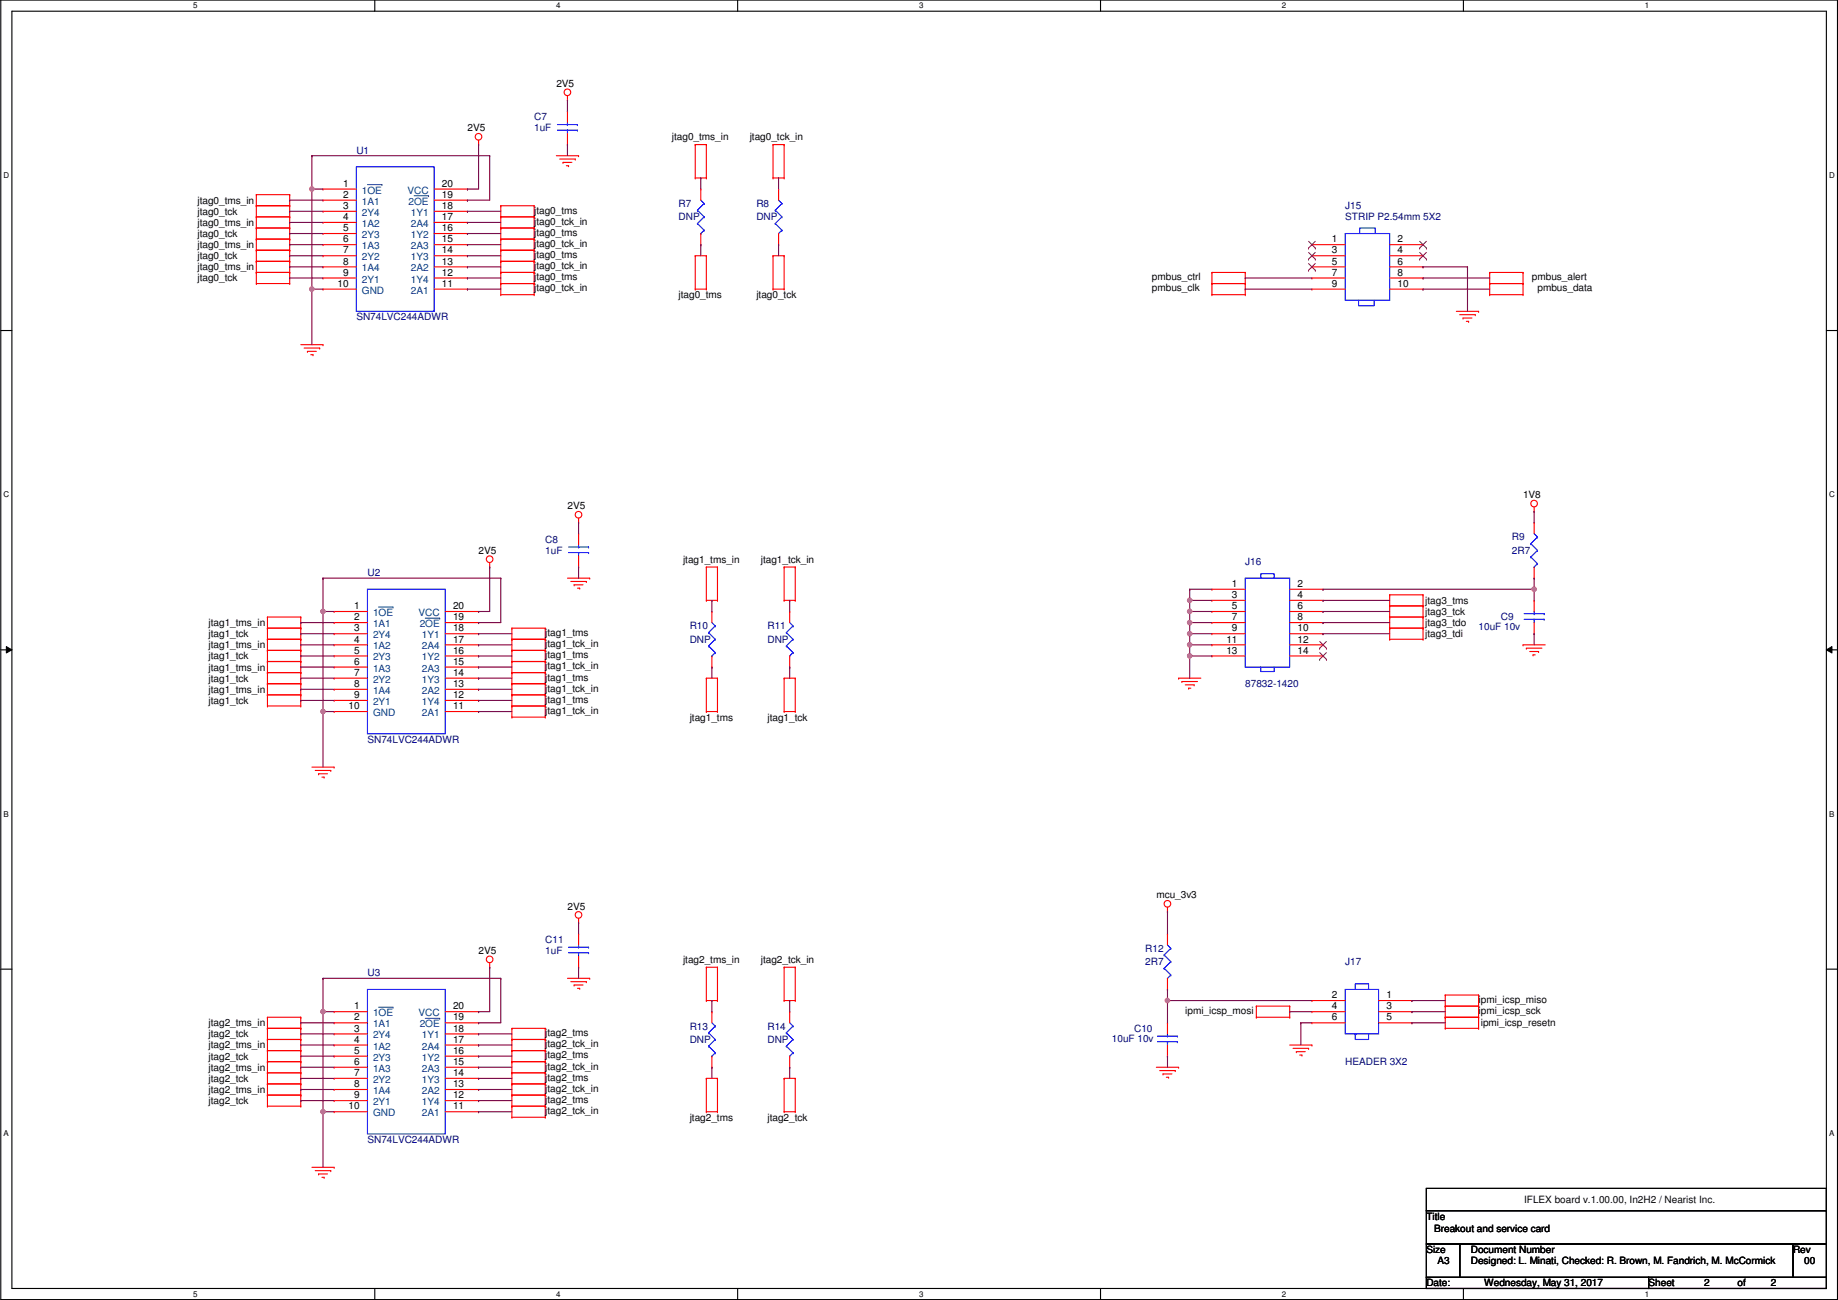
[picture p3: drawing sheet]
<svg xmlns="http://www.w3.org/2000/svg" width="420mm" height="297mm" viewBox="0 0 420 297" stroke-linecap="round" stroke-linejoin="round" font-family="sans-serif">
<path d="M.2 0h419.8v296.9h-419.8zM2.7 2.6h414.8v291.8h-414.8z" fill="none" stroke="#000" stroke-width=".25"/>
<g fill="#fff">
<path d="M44.2 .3h1v2h-1z"/>
<path d="M44.2 294.7h1v2h-1z"/>
</g>
<path d="M85.7 0v2.6M85.7 294.4v2.5" fill="none" stroke="#000" stroke-width=".25"/>
<g fill="#fff">
<path d="M127.1 .3h1v2h-1z"/>
<path d="M127.1 294.7h1v2h-1z"/>
</g>
<path d="M168.6 0v2.6M168.6 294.4v2.5" fill="none" stroke="#000" stroke-width=".25"/>
<g fill="#fff">
<path d="M210.1 .3h1v2h-1z"/>
<path d="M210.1 294.7h1v2h-1z"/>
</g>
<path d="M251.6 0v2.6M251.6 294.4v2.5" fill="none" stroke="#000" stroke-width=".25"/>
<g fill="#fff">
<path d="M293 .3h1v2h-1z"/>
<path d="M293 294.7h1v2h-1z"/>
</g>
<path d="M334.5 0v2.6M334.5 294.4v2.5" fill="none" stroke="#000" stroke-width=".25"/>
<g fill="#fff">
<path d="M376 .3h1v2h-1z"/>
<path d="M376 294.7h1v2h-1z"/>
<path d="M.8 39h1.3v2.1h-1.3z"/>
<path d="M418.1 39h1.3v2.1h-1.3z"/>
<path d="M.8 112h1.3v2h-1.3z"/>
<path d="M418.1 112h1.3v2h-1.3z"/>
</g>
<path d="M.2 75.5h2.5M417.5 75.5h2.5" fill="none" stroke="#000" stroke-width=".25"/>
<g fill="#fff">
<path d="M.8 185h1.2v2h-1.2z"/>
<path d="M418.1 185h1.2v2h-1.2z"/>
</g>
<path d="M.2 148.5h2.5M417.5 148.5h2.5" fill="none" stroke="#000" stroke-width=".25"/>
<path d="M1.4 147.7l1.3 .8-1.3 .7zM417.5 148.5l1.3-.8v1.5z" fill="#000"/>
<path d="M1.4 147.7l1.3 .8-1.3 .7zM417.5 148.5l1.3-.8v1.5z" fill="none" stroke="#000" stroke-width=".23"/>
<g fill="#fff">
<path d="M.8 257.9h1.2v2h-1.2z"/>
<path d="M418.1 257.9h1.2v2h-1.2z"/>
</g>
<path d="M.2 221.4h2.5M417.5 221.4h2.5M326.1 271.5h91.4v5.1h-91.4zM326.1 276.6h91.4v7.6h-91.4zM326.1 284.2h7.6v7.7h-7.6zM326.1 291.9h50.8v2.5h-50.8zM333.7 284.2h76.2v7.7h-76.2zM376.9 291.9h40.6v2.5h-40.6zM409.9 284.2h7.6v7.7h-7.6z" fill="none" stroke="#000" stroke-width=".25"/>
<g fill="none" stroke="#f00" stroke-width=".25">
<path d="M109.4 33h.1M109.4 32v1M127.2 35.6h5.1M127.9 36.3h3.6M128.7 37.1h.1M128.7 37.1h2M129.5 37.9h.5M129.7 22.9h.1M129.7 25.4h.1M129.7 33h.1M129.7 21.9v1M129.7 25.4v2.6"/>
<path d="M129.7 30.5v2.5M130 37.9h.1M131.5 36.3h.1M132.3 35.6h.1M158.9 33h.1M158.9 33h2.6M158.9 33v7.7M161.5 33h.1M161.5 33v7.7M176.7 33h.1M176.7 33h2.5M176.7 33v7.7"/>
<path d="M179.2 33h.1M179.2 33v7.7M58.6 44.5h.1M58.6 47h.1M58.6 49.6h.1M58.6 52.1h.1M58.6 54.6h.1M58.6 57.2h.1M58.6 59.7h.1M58.6 49.6h7.6M58.6 47h7.6M58.6 44.5h7.6"/>
<path d="M58.6 44.5v20.3M58.6 52.1h7.6M58.6 54.6h7.6M58.6 57.2h7.6M58.6 59.7h7.6M66.2 47h.1M66.2 44.5h.1M66.2 49.6h.1M66.2 54.6h.1M66.2 52.1h.1M66.2 59.7h.1M66.2 57.2h.1"/>
<path d="M66.2 44.5v20.3M73.8 45.7h.1M73.8 50.8h.1M73.8 55.9h.1M73.8 43.2h.1M73.8 48.3h.1M73.8 53.4h.1M73.8 58.4h.1M73.8 58.4h7.7M73.8 55.9h7.7M73.8 45.7h7.7M73.8 50.8h7.7"/>
<path d="M73.8 53.4h7.7M73.8 48.3h7.7M73.8 43.2h7.7M99.2 58.4h7.7M99.2 55.9h7.7M99.2 45.7h7.7M99.2 50.8h7.7M99.2 53.4h7.7M99.2 48.3h7.7M99.2 43.2h7.7M106.9 58.4h.1M106.9 53.4h.1"/>
<path d="M106.9 48.3h.1M106.9 45.7h.1M106.9 55.9h.1M106.9 50.8h.1M106.9 43.2h.1M114.5 47h.1M114.5 49.6h.1M114.5 59.7h.1M114.5 54.6h.1M114.5 57.2h.1M114.5 52.1h.1M114.5 49.6h7.6"/>
<path d="M114.5 47h7.6M114.5 47v20.3M114.5 52.1h7.6M114.5 54.6h7.6M114.5 57.2h7.6M114.5 59.7h7.6M122.1 49.6h.1M122.1 47h.1M122.1 59.7h.1M122.1 57.2h.1M122.1 54.6h.1M122.1 52.1h.1"/>
<path d="M122.1 47v20.3M158.9 40.7h.1M158.9 58.4h.1M158.9 58.4v7.7M158.9 40.7h2.6M158.9 58.4h2.6M160.2 43.2h.1M160.2 55.9h.1M160.2 43.2v2.5M160.2 53.4v2.5M161.5 40.7h.1M161.5 58.4h.1"/>
<path d="M161.5 58.4v7.7M176.7 40.7h.1M176.7 58.4h.1M176.7 40.7h2.5M176.7 58.4h2.5M176.7 58.4v7.7M178 43.2h.1M178 55.9h.1M178 43.2v2.5M178 53.4v2.5M179.2 40.7h.1M179.2 58.4h.1"/>
<path d="M179.2 58.4v7.7M299.9 55.9h.1M299.9 58.4h.1M299.9 58.4h7.6M299.9 55.9h7.6M317.7 58.4h7.6M317.7 55.9h7.6M325.3 55.9h.1M325.3 58.4h.1M58.6 62.3h.1M58.6 64.8h.1M58.6 64.8h7.6"/>
<path d="M58.6 62.3h7.6M66.2 64.8h.1M66.2 62.3h.1M68.8 78.8h5M69.5 79.5h3.6M73.1 79.5h.1M73.8 78.8h.1M73.8 61h.1M73.8 63.5h.1M73.8 66.1h.1M73.8 66.1h7.7M73.8 61h7.7"/>
<path d="M73.8 63.5h7.7M99.2 66.1h7.7M99.2 61h7.7M99.2 63.5h7.7M106.9 63.5h.1M106.9 66.1h.1M106.9 61h.1M114.5 64.8h.1M114.5 67.3h.1M114.5 62.3h.1M114.5 64.8h7.6M114.5 67.3h7.6"/>
<path d="M114.5 62.3h7.6M122.1 67.3h.1M122.1 64.8h.1M122.1 62.3h.1M158.9 66.1h.1M158.9 66.1h2.6M161.5 66.1h.1M176.7 66.1h.1M176.7 66.1h2.5M179.2 66.1h.1M277 64.8h.1M277 62.3h.1"/>
<path d="M277 67.3h.1M277 64.8h7.7M277 67.3h7.7M277 62.3h7.7M277 62.3v5M284.7 62.3h.1M284.7 64.8h.1M284.7 67.3h.1M284.7 62.3v5M299.9 61h.1M299.9 63.5h.1M299.9 66.1h.1"/>
<path d="M299.9 66.1h7.6M299.9 61h7.6M299.9 63.5h7.6M317.7 66.1h7.6M317.7 61h7.6M317.7 63.5h7.6M325.3 61h.1M325.3 63.5h.1M325.3 66.1h.1M332.9 71.1h5.1M333.7 71.9h3.5M334.4 72.7h.1"/>
<path d="M334.4 72.7h2.1M335.2 73.4h.5M335.7 73.4h.1M337.2 71.9h.1M338 71.1h.1M340.5 64.8h.1M340.5 67.3h.1M340.5 62.3h.1M340.5 64.8h7.7M340.5 62.3v5M340.5 67.3h7.7M340.5 62.3h7.7"/>
<path d="M348.2 67.3h.1M348.2 64.8h.1M348.2 62.3h.1M348.2 62.3v5M70.3 80.3h.1M70.3 80.3h2M71 81h.6M71.6 81h.1M132.3 119.4h.1M132.3 118.4v1M350.7 116.9h.1M350.7 119.4h.1"/>
<path d="M350.7 115.8v1.1M350.7 119.4v2.5M76.4 139.7h.1M76.4 139.7h7.6M101.8 139.7h7.6M109.4 139.7h.1M111.9 129.6h.1M111.9 128.5v1.1M129.7 132.1h5.1M130.5 132.9h3.5M131.2 133.6h.1M131.2 133.6h2.1"/>
<path d="M132 134.4h.5M132.3 121.9h.1M132.3 129.6h.1M132.3 121.9v2.6M132.3 127v2.6M132.5 134.4h.1M134 132.9h.1M134.8 132.1h.1M161.5 129.6h.1M161.5 137.2h.1M161.5 129.6v7.6M161.5 129.6h2.5"/>
<path d="M161.5 137.2h2.5M162.7 139.7h.1M162.7 139.7v2.6M164 129.6h.1M164 137.2h.1M164 129.6v7.6M179.2 129.6h.1M179.2 137.2h.1M179.2 129.6v7.6M179.2 129.6h2.6M179.2 137.2h2.6M180.5 139.7h.1"/>
<path d="M180.5 139.7v2.6M181.8 129.6h.1M181.8 137.2h.1M181.8 129.6v7.6M277 134.6h.1M277 137.2h.1M277 139.7h.1M277 137.2h7.7M277 139.7h7.7M277 134.6h7.7M294.8 137.2h7.6M294.8 139.7h7.6"/>
<path d="M294.8 134.6h7.6M302.4 134.6h.1M302.4 137.2h.1M302.4 139.7h.1M317.7 138.5h.1M317.7 135.9h.1M317.7 138.5h7.6M317.7 135.9v10.2M317.7 135.9h7.6M325.3 138.5h.1M325.3 135.9h.1M325.3 135.9v10.2"/>
<path d="M350.7 137.2h.1M350.7 132.1h.1M350.7 129.6v2.5M350.7 137.2v2.5M61.1 141h.1M61.1 143.5h.1M61.1 146.1h.1M61.1 148.6h.1M61.1 151.2h.1M61.1 153.7h.1M61.1 156.2h.1M61.1 158.8h.1"/>
<path d="M61.1 141h7.7M61.1 143.5h7.7M61.1 146.1h7.7M61.1 141v20.3M61.1 148.6h7.7M61.1 151.2h7.7M61.1 153.7h7.7M61.1 156.2h7.7M61.1 158.8h7.7M68.8 143.5h.1M68.8 141h.1M68.8 146.1h.1"/>
<path d="M68.8 148.6h.1M68.8 151.2h.1M68.8 153.7h.1M68.8 156.2h.1M68.8 158.8h.1M68.8 141v20.3M76.4 142.3h.1M76.4 147.3h.1M76.4 152.4h.1M76.4 157.5h.1M76.4 144.8h.1M76.4 149.9h.1"/>
<path d="M76.4 155h.1M76.4 155h7.6M76.4 147.3h7.6M76.4 142.3h7.6M76.4 152.4h7.6M76.4 157.5h7.6M76.4 149.9h7.6M76.4 144.8h7.6M101.8 155h7.6M101.8 147.3h7.6M101.8 142.3h7.6M101.8 152.4h7.6"/>
<path d="M101.8 157.5h7.6M101.8 149.9h7.6M101.8 144.8h7.6M109.4 155h.1M109.4 149.9h.1M109.4 144.8h.1M109.4 142.3h.1M109.4 157.5h.1M109.4 152.4h.1M109.4 147.3h.1M117 143.5h.1M117 146.1h.1"/>
<path d="M117 148.6h.1M117 151.2h.1M117 153.7h.1M117 156.2h.1M117 158.8h.1M117 143.5h7.6M117 146.1h7.6M117 143.5v20.4M117 148.6h7.6M117 151.2h7.6M117 153.7h7.6M117 156.2h7.6"/>
<path d="M117 158.8h7.6M124.6 146.1h.1M124.6 143.5h.1M124.6 148.6h.1M124.6 151.2h.1M124.6 153.7h.1M124.6 156.2h.1M124.6 158.8h.1M124.6 143.5v20.4M161.5 155h.1M161.5 155v7.6M161.5 155h2.5"/>
<path d="M162.7 152.4h.1M162.7 149.9v2.5M164 155h.1M164 155v7.6M179.2 155h.1M179.2 155v7.6M179.2 155h2.6M180.5 152.4h.1M180.5 149.9v2.5M181.8 155h.1M181.8 155v7.6M269.4 155h.1"/>
<path d="M269.4 155h5.1M270.2 155.7h.1M270.2 155.7h3.5M270.9 156.5h2.1M271.7 157.2h.1M271.7 157.2h.5M273 156.5h.1M277 142.3h.1M277 144.8h.1M277 147.3h.1M277 149.9h.1M277 147.3h7.7"/>
<path d="M277 142.3h7.7M277 149.9h7.7M277 144.8h7.7M294.8 147.3h7.6M294.8 142.3h7.6M294.8 149.9h7.6M294.8 144.8h7.6M302.4 142.3h.1M302.4 144.8h.1M302.4 147.3h.1M302.4 149.9h.1M317.7 141h.1"/>
<path d="M317.7 143.5h.1M317.7 146.1h.1M317.7 141h7.6M317.7 143.5h7.6M317.7 146.1h7.6M325.3 141h.1M325.3 143.5h.1M325.3 146.1h.1M348.2 147.3h.1M348.2 147.3h5M348.9 148.1h.1M348.9 148.1h3.6"/>
<path d="M349.7 148.9h2M350.4 149.6h.1M350.4 149.6h.6M350.7 144.8h.1M350.7 142.3v2.5M351.7 148.9h.1M61.1 161.3h.1M61.1 161.3h7.7M68.8 161.3h.1M71.3 175.3h5.1M72.1 176h3.5M72.8 176.8h.1"/>
<path d="M72.8 176.8h2.1M73.6 177.6h.5M74.1 177.6h.1M75.6 176h.1M76.4 175.3h.1M76.4 160h.1M76.4 162.6h.1M76.4 162.6h7.6M76.4 160h7.6M101.8 162.6h7.6M101.8 160h7.6M109.4 160h.1"/>
<path d="M109.4 162.6h.1M117 161.3h.1M117 163.9h.1M117 161.3h7.6M117 163.9h7.6M124.6 161.3h.1M124.6 163.9h.1M161.5 162.6h.1M161.5 162.6h2.5M164 162.6h.1M179.2 162.6h.1M179.2 162.6h2.6"/>
<path d="M181.8 162.6h.1M111.9 220v1M132.3 210.8h.1M132.3 213.4h.1M132.3 209.8v1M132.3 213.4v2.5M132.3 218.5v2.5M266.9 208.3h.1M266.9 213.4h.1M266.9 207.3v1M266.9 213.4v2.5M61.1 232.4h.1"/>
<path d="M61.1 235h.1M61.1 237.5h.1M61.1 232.4h7.7M61.1 235h7.7M61.1 232.4v20.4M61.1 237.5h7.7M68.8 235h.1M68.8 232.4h.1M68.8 237.5h.1M68.8 232.4v20.4M76.4 233.7h.1M76.4 238.8h.1"/>
<path d="M76.4 231.2h.1M76.4 236.2h.1M76.4 238.8h7.6M76.4 231.2h7.6M76.4 233.7h7.6M76.4 236.2h7.6M101.8 238.8h7.6M101.8 231.2h7.6M101.8 233.7h7.6M101.8 236.2h7.6M109.4 236.2h.1M109.4 233.7h.1"/>
<path d="M109.4 238.8h.1M109.4 231.2h.1M111.9 221h.1M117 235h.1M117 237.5h.1M117 235h7.6M117 235v20.3M117 237.5h7.6M124.6 237.5h.1M124.6 235h.1M124.6 235v20.3M129.7 223.5h5.1"/>
<path d="M130.5 224.3h3.5M131.2 225.1h.1M131.2 225.1h2.1M132 225.8h.5M132.3 221h.1M132.5 225.8h.1M134 224.3h.1M134.8 223.5h.1M161.5 221h.1M161.5 228.6h.1M161.5 221v7.6M161.5 221h2.5"/>
<path d="M161.5 228.6h2.5M162.7 231.2h.1M162.7 231.2v2.5M164 221h.1M164 228.6h.1M164 221v7.6M179.2 221h.1M179.2 228.6h.1M179.2 221v7.6M179.2 221h2.6M179.2 228.6h2.6M180.5 231.2h.1"/>
<path d="M180.5 231.2v2.5M181.8 221h.1M181.8 228.6h.1M181.8 221v7.6M266.9 233.7h.1M266.9 226.1h.1M266.9 223.5v2.6M266.9 233.7v2.5M266.9 238.8v2.5M287.2 232.4h.1M287.2 229.9h.1M287.2 232.4h7.6"/>
<path d="M287.2 229.9v2.5M287.2 229.9h7.6M294.8 229.9h.1M294.8 232.4h.1M294.8 229.9v2.5M294.8 238.8h5.1M295.6 239.5h3.5M299.1 239.5h.1M299.9 238.8h.1M299.9 228.6h.1M299.9 231.2h.1M299.9 233.7h.1"/>
<path d="M299.9 228.6h7.6M299.9 231.2h7.6M299.9 233.7h7.6M315.1 228.6h7.7M315.1 231.2h7.7M315.1 233.7h7.7M322.8 228.6h.1M322.8 231.2h.1M322.8 233.7h.1M330.4 235h.1M330.4 232.4h.1M330.4 229.9h.1"/>
<path d="M330.4 227.4h.1M330.4 232.4h7.6M330.4 235h7.6M330.4 227.4v7.6M330.4 229.9h7.6M330.4 227.4h7.6M338 232.4h.1M338 235h.1M338 229.9h.1M338 227.4h.1M338 227.4v7.6M61.1 240.1h.1"/>
<path d="M61.1 242.6h.1M61.1 245.1h.1M61.1 247.7h.1M61.1 250.2h.1M61.1 252.8h.1M61.1 240.1h7.7M61.1 242.6h7.7M61.1 245.1h7.7M61.1 247.7h7.7M61.1 250.2h7.7M61.1 252.8h7.7M68.8 240.1h.1"/>
<path d="M68.8 242.6h.1M68.8 245.1h.1M68.8 247.7h.1M68.8 250.2h.1M68.8 252.8h.1M76.4 243.9h.1M76.4 248.9h.1M76.4 241.3h.1M76.4 246.4h.1M76.4 251.5h.1M76.4 254h.1M76.4 254h7.6"/>
<path d="M76.4 246.4h7.6M76.4 243.9h7.6M76.4 248.9h7.6M76.4 251.5h7.6M76.4 241.3h7.6M101.8 254h7.6M101.8 246.4h7.6M101.8 243.9h7.6M101.8 248.9h7.6M101.8 251.5h7.6M101.8 241.3h7.6M109.4 251.5h.1"/>
<path d="M109.4 246.4h.1M109.4 241.3h.1M109.4 254h.1M109.4 248.9h.1M109.4 243.9h.1M117 240.1h.1M117 242.6h.1M117 245.1h.1M117 247.7h.1M117 250.2h.1M117 252.8h.1M117 255.3h.1"/>
<path d="M117 240.1h7.6M117 242.6h7.6M117 245.1h7.6M117 247.7h7.6M117 250.2h7.6M117 252.8h7.6M117 255.3h7.6M124.6 240.1h.1M124.6 242.6h.1M124.6 245.1h.1M124.6 247.7h.1M124.6 250.2h.1"/>
<path d="M124.6 252.8h.1M124.6 255.3h.1M161.5 254h.1M161.5 246.4h.1M161.5 246.4v7.6M161.5 254h2.5M161.5 246.4h2.5M162.7 243.9h.1M162.7 241.3v2.6M164 254h.1M164 246.4h.1M164 246.4v7.6"/>
<path d="M179.2 254h.1M179.2 246.4h.1M179.2 246.4v7.6M179.2 254h2.6M179.2 246.4h2.6M180.5 243.9h.1M180.5 241.3v2.6M181.8 254h.1M181.8 246.4h.1M181.8 246.4v7.6M264.3 243.9h5.1M265.1 244.6h3.6"/>
<path d="M265.9 245.4h.1M265.9 245.4h2M266.6 246.1h.5M266.9 241.3h.1M267.1 246.1h.1M268.7 244.6h.1M269.4 243.9h.1M296.3 240.3h.1M296.3 240.3h2.1M297.1 241.1h.5M297.6 241.1h.1M71.3 266.7h5.1"/>
<path d="M72.1 267.5h3.5M72.8 268.2h.1M72.8 268.2h2.1M73.6 269h.5M74.1 269h.1M75.6 267.5h.1M76.4 266.7h.1"/>
<circle cx="109.4" cy="31.2" r=".76"/>
<circle cx="129.7" cy="21.1" r=".76"/>
<circle cx="132.2" cy="117.6" r=".76"/>
<circle cx="350.7" cy="115.1" r=".76"/>
<circle cx="111.9" cy="127.8" r=".76"/>
<circle cx="111.9" cy="219.2" r=".76"/>
<circle cx="132.2" cy="209" r=".76"/>
<circle cx="266.9" cy="206.5" r=".76"/>
</g>
<g fill="none" stroke="#00f" stroke-width=".25">
<path d="M81.5 38.1h17.7v33h-17.7zM127.4 29.7h4.6M127.4 28.5h4.6M129.7 28.5h.1M129.7 29.7h.1M129.7 28v.5M129.7 29.7v.8M132 29.7h.1M132 28.5h.1M159.4 48h.1M159.4 51.1h.1M159.4 48l1.6 1.6"/>
<path d="M159.4 51.1l1.6 1.5M160.2 53.4h.1M160.2 45.7l.8 .8M161 46.5h.1M161 49.6h.1M161 52.6h.1M161 46.5l-1.6 1.5M161 49.6l-1.6 1.5M161 52.6l-.8 .8M177.2 48h.1M177.2 51.1h.1M177.2 48l1.5 1.6"/>
<path d="M177.2 51.1l1.5 1.5M178 53.4h.1M178 45.7l.7 .8M178.7 46.5h.1M178.7 49.6h.1M178.7 52.6h.1M178.7 46.5l-1.5 1.5M178.7 49.6l-1.5 1.5M178.7 52.6l-.7 .8M307.5 53.4h10.2v15.2h-10.2zM310.8 53.4v-1.3h3.6v1.3M310.6 68.6v1.3h3.5v-1.3"/>
<path d="M84 134.6h17.8v33.1h-17.8zM130 126.3h4.5M130 125h4.5M132.3 125h.1M132.3 126.3h.1M132.3 124.5v.5M132.3 126.3v.7M134.5 126.3h.1M134.5 125h.1M284.7 132.1h10.1v20.3h-10.1zM288.2 132.1v-1h3.1v1M349.9 124.2h.1"/>
<path d="M349.9 127.3h.1M349.9 124.2l1.6 1.6M349.9 127.3l1.6 1.5M350.7 129.6h.1M350.7 139.7v.5M350.7 121.9l.8 .8M351.5 122.7h.1M351.5 125.8h.1M351.5 128.8h.1M351.5 122.7l-1.6 1.5M351.5 125.8l-1.6 1.5M351.5 128.8l-.8 .8"/>
<path d="M162 144.5h.1M162 147.6h.1M162 144.5l1.5 1.6M162 147.6l1.5 1.5M162.7 149.9h.1M162.7 142.3l.8 .7M163.5 143h.1M163.5 146.1h.1M163.5 149.1h.1M163.5 143l-1.5 1.5M163.5 146.1l-1.5 1.5M163.5 149.1l-.8 .8"/>
<path d="M179.8 144.5h.1M179.8 147.6h.1M179.8 144.5l1.5 1.6M179.8 147.6l1.5 1.5M180.5 149.9h.1M180.5 142.3l.8 .7M181.3 143h.1M181.3 146.1h.1M181.3 149.1h.1M181.3 143l-1.5 1.5M181.3 146.1l-1.5 1.5M181.3 149.1l-.8 .8"/>
<path d="M288.2 152.4v1h3.1v-1M348.4 141.5h4.6M348.4 140.2h4.6M350.7 140.2h.1M350.7 141.5h.1M350.7 141.5v.8M353 141.5h.1M353 140.2h.1M130 217.7h4.5M130 216.4h4.5M132.3 216.4h.1M132.3 217.7h.1"/>
<path d="M132.3 215.9v.5M132.3 217.7v.8M134.5 217.7h.1M134.5 216.4h.1M266.1 218.2h.1M266.1 218.2l1.5 1.5M266.9 215.9l.7 .8M267.6 216.7h.1M267.6 219.7h.1M267.6 216.7l-1.5 1.5M267.6 219.7l-1.5 1.6M84 226.1h17.8v33h-17.8z"/>
<path d="M162 236h.1M162 239h.1M162 236l1.5 1.5M162 239l1.5 1.6M162.7 233.7l.8 .8M163.5 234.5h.1M163.5 237.5h.1M163.5 234.5l-1.5 1.5M163.5 237.5l-1.5 1.5M179.8 236h.1M179.8 239h.1M179.8 236l1.5 1.5"/>
<path d="M179.8 239l1.5 1.6M180.5 233.7l.8 .8M181.3 234.5h.1M181.3 237.5h.1M181.3 234.5l-1.5 1.5M181.3 237.5l-1.5 1.5M264.6 238h4.6M264.6 236.7h4.6M266.1 221.3h.1M266.1 221.3l1.5 1.5M266.9 236.7h.1M266.9 238h.1"/>
<path d="M266.9 223.5h.1M266.9 236.2v.5M266.9 238v.8M267.6 222.8h.1M267.6 222.8l-.7 .7M269.2 238h.1M269.2 236.7h.1M307.5 226.1h7.6v10.1h-7.6zM309.8 226.1v-1.3h3.1v1.3h-.3M310.1 236.2h-.3v1.3h3.1v-1.3M162.7 241.3h.1M163.5 240.6h.1"/>
<path d="M163.5 240.6l-.8 .7M180.5 241.3h.1M181.3 240.6h.1M181.3 240.6l-.8 .7"/>
</g>
<path d="M84 42.2h3.3M87.3 42.2h.1M94.7 44.7h3.3M98 44.7h.1M86.5 138.7h3.3M89.8 138.7h.1M97.2 141.2h3.3M100.5 141.2h.1M86.5 230.1h3.3M89.8 230.1h.1M97.2 232.7h3.3M100.5 232.7h.1" fill="none" stroke="#004080" stroke-width=".23"/>
<g fill="none" stroke="#804000" stroke-width=".23">
<path d="M299.1 56.7h.1M299.1 59.2h.1M299.1 55.1l1.6 1.6M299.1 57.7l1.6 1.5M300.7 55.1l-1.6 1.6M300.7 57.7l-1.6 1.5M300.7 56.7h.1M300.7 59.2h.1M324.5 56.7h.1M324.5 59.2h.1M324.5 55.1l1.6 1.6M324.5 57.7l1.6 1.5"/>
<path d="M326.1 55.1l-1.6 1.6M326.1 57.7l-1.6 1.5M326.1 56.7h.1M326.1 59.2h.1M299.1 61.8h.1M299.1 60.2l1.6 1.6M300.7 60.2l-1.6 1.6M300.7 61.8h.1M301.7 148.1h.1M301.7 150.7h.1M301.7 146.6l1.5 1.5M301.7 149.1l1.5 1.6"/>
<path d="M303.2 146.6l-1.5 1.5M303.2 149.1l-1.5 1.6M303.2 148.1h.1M303.2 150.7h.1"/>
</g>
<g fill="none" stroke="#800040" stroke-width=".25">
<path d="M284.7 66.1h.1M284.7 63.5h.1M284.7 66.1h15.2M284.7 63.5h15.2M325.3 61h.1M325.3 66.1h.1M325.3 63.5h.1M325.3 61h10.2M325.3 66.1h15.2M325.3 63.5h15.2M335.5 61h.1M335.5 61v10.1"/>
<path d="M272 139.7h.1M272 137.2h.1M272 139.7h5M272 137.2v5.1M272 137.2h5"/>
</g>
<circle cx="271.9" cy="139.7" r=".5" fill="#f0f"/>
<circle cx="271.9" cy="139.7" r=".5" fill="none" stroke="#f0f" stroke-width=".25"/>
<circle cx="271.9" cy="137.2" r=".5" fill="#f0f"/>
<circle cx="271.9" cy="137.2" r=".5" fill="none" stroke="#f0f" stroke-width=".25"/>
<path d="M272 134.6h.1M272 134.6h5M272 134.6v2.6M302.4 134.6h.1M302.4 134.6h48.3M350.7 144.8h.1M350.7 144.8v2.5" fill="none" stroke="#800040" stroke-width=".25"/>
<circle cx="350.7" cy="134.6" r=".5" fill="#f0f"/>
<circle cx="350.7" cy="134.6" r=".5" fill="none" stroke="#f0f" stroke-width=".25"/>
<path d="M302.4 139.7h.1M302.4 137.2h.1M302.4 139.7h15.3M302.4 137.2h15.3M272 149.9h.1M272 149.9v5.1M302.4 144.8h.1M302.4 142.3h.1M302.4 144.8h15.3M302.4 142.3h15.3" fill="none" stroke="#800040" stroke-width=".25"/>
<circle cx="271.9" cy="149.9" r=".5" fill="#f0f"/>
<circle cx="271.9" cy="149.9" r=".5" fill="none" stroke="#f0f" stroke-width=".25"/>
<path d="M272 149.9h.1M272 147.3h.1M272 149.9h5M272 147.3h5" fill="none" stroke="#800040" stroke-width=".25"/>
<circle cx="271.9" cy="147.3" r=".5" fill="#f0f"/>
<circle cx="271.9" cy="147.3" r=".5" fill="none" stroke="#f0f" stroke-width=".25"/>
<path d="M272 147.3h.1M272 144.8h.1M272 147.3v2.6M272 144.8h5" fill="none" stroke="#800040" stroke-width=".25"/>
<circle cx="271.9" cy="144.8" r=".5" fill="#f0f"/>
<circle cx="271.9" cy="144.8" r=".5" fill="none" stroke="#f0f" stroke-width=".25"/>
<path d="M272 144.8h.1M272 142.3h.1M272 144.8v2.5M272 142.3h5" fill="none" stroke="#800040" stroke-width=".25"/>
<circle cx="271.9" cy="142.2" r=".5" fill="#f0f"/>
<circle cx="271.9" cy="142.2" r=".5" fill="none" stroke="#f0f" stroke-width=".25"/>
<g fill="none" stroke="#800040" stroke-width=".25">
<path d="M350.7 116.9h.1M350.7 116.9v2.5M350.7 132.1h.1M350.7 134.6h.1M350.7 132.1v5.1M272 142.3h.1M272 142.3v2.5M266.9 208.3h.1M266.9 208.3v5.1M266.9 226.1h.1M266.9 228.6h.1M266.9 226.1v2.5"/>
<path d="M266.9 228.6h33M266.9 241.3h.1M266.9 241.3v2.6"/>
</g>
<circle cx="266.9" cy="228.6" r=".5" fill="#f0f"/>
<circle cx="266.9" cy="228.6" r=".5" fill="none" stroke="#f0f" stroke-width=".25"/>
<g fill="none" stroke="#800040" stroke-width=".25">
<path d="M129.7 33h.1M129.7 22.9h.1M129.7 22.9v2.5M129.7 33v2.6M71.3 43.2h.1M71.3 43.2h2.5M71.3 43.2v35.6M106.9 48.3h.1M106.9 48.3h7.6M160.2 55.9h.1M160.2 40.7h.1M160.2 40.7v2.5"/>
<path d="M160.2 55.9v2.5M178 55.9h.1M178 40.7h.1M178 40.7v2.5M178 55.9v2.5M71.3 66.1h.1M71.3 66.1h2.5M266.9 228.6h.1M266.9 228.6v5.1M294.8 231.2h.1M294.8 231.2h5.1M297.4 233.7h.1"/>
<path d="M297.4 233.7h2.5M297.4 233.7v5.1M322.8 228.6h.1M322.8 231.2h.1M322.8 233.7h.1M322.8 228.6h7.6M322.8 231.2h7.6M322.8 233.7h7.6"/>
</g>
<circle cx="71.3" cy="66" r=".5" fill="#f0f"/>
<circle cx="71.3" cy="66" r=".5" fill="none" stroke="#f0f" stroke-width=".25"/>
<path d="M71.3 35.6h.1M71.3 35.6h40.6M71.3 35.6v7.6M111.9 35.6h.1M111.9 35.6v10.1h-5M106.9 45.7h.1" fill="none" stroke="#800040" stroke-width=".25"/>
<circle cx="71.3" cy="43.2" r=".5" fill="#f0f"/>
<circle cx="71.3" cy="43.2" r=".5" fill="none" stroke="#f0f" stroke-width=".25"/>
<g fill="none" stroke="#800040" stroke-width=".25">
<path d="M109.4 33h.1M109.4 33v10.2h-2.5M66.2 45.7h.1M66.2 48.3h.1M66.2 53.4h.1M66.2 58.4h.1M66.2 50.8h.1M66.2 55.9h.1M66.2 45.7h7.6M66.2 48.3h7.6M66.2 53.4h7.6M66.2 58.4h7.6"/>
<path d="M66.2 50.8h7.6M66.2 55.9h7.6M106.9 43.2h.1M106.9 55.9h.1M106.9 50.8h.1M106.9 58.4h.1M106.9 53.4h.1M106.9 53.4h7.6M106.9 58.4h7.6M106.9 50.8h7.6M106.9 55.9h7.6M66.2 63.5h.1"/>
<path d="M66.2 61h.1M66.2 63.5h7.6M66.2 61h7.6M106.9 66.1h.1M106.9 63.5h.1M106.9 61h.1M106.9 63.5h7.6M106.9 61h7.6M106.9 66.1h7.6M132.3 119.4h.1M132.3 119.4v2.5M73.8 139.7h.1"/>
<path d="M73.8 139.7h2.6M73.8 139.7v22.9M132.3 129.6h.1M132.3 129.6v2.5M162.7 137.2h.1M162.7 137.2v2.5M180.5 137.2h.1M180.5 137.2v2.5M109.4 144.8h.1M109.4 144.8h7.6M162.7 152.4h.1M162.7 152.4v2.6"/>
<path d="M180.5 152.4h.1M180.5 152.4v2.6"/>
</g>
<circle cx="73.8" cy="162.6" r=".5" fill="#f0f"/>
<circle cx="73.8" cy="162.6" r=".5" fill="none" stroke="#f0f" stroke-width=".25"/>
<circle cx="73.8" cy="139.7" r=".5" fill="#f0f"/>
<circle cx="73.8" cy="139.7" r=".5" fill="none" stroke="#f0f" stroke-width=".25"/>
<g fill="none" stroke="#800040" stroke-width=".25">
<path d="M73.8 132.1h.1M73.8 132.1v7.6M73.8 132.1h40.7M109.4 139.7h.1M111.9 129.6h.1M111.9 129.6v10.1h-2.5M114.5 132.1h.1M114.5 132.1v10.2h-5.1M68.8 142.3h.1M68.8 144.8h.1M68.8 149.9h.1M68.8 155h.1"/>
<path d="M68.8 147.3h.1M68.8 152.4h.1M68.8 157.5h.1M68.8 142.3h7.6M68.8 144.8h7.6M68.8 149.9h7.6M68.8 155h7.6M68.8 147.3h7.6M68.8 152.4h7.6M68.8 157.5h7.6M109.4 142.3h.1M109.4 157.5h.1"/>
<path d="M109.4 152.4h.1M109.4 147.3h.1M109.4 155h.1M109.4 149.9h.1M109.4 149.9h7.6M109.4 155h7.6M109.4 147.3h7.6M109.4 152.4h7.6M109.4 157.5h7.6M68.8 160h.1M68.8 160h7.6M73.8 162.6h.1"/>
<path d="M73.8 162.6h2.6M73.8 162.6v12.7M109.4 162.6h.1M109.4 160h.1M109.4 162.6h7.6M109.4 160h7.6M132.3 210.8h.1M132.3 210.8v2.6M73.8 231.2h.1M73.8 231.2v35.5M73.8 231.2h2.6M109.4 236.2h.1"/>
<path d="M109.4 236.2h7.6M132.3 221h.1M132.3 221v2.5M162.7 228.6h.1M162.7 228.6v2.6M180.5 228.6h.1M180.5 228.6v2.6M73.8 254h.1M73.8 254h2.6M162.7 243.9h.1M162.7 243.9v2.5M180.5 243.9h.1"/>
<path d="M180.5 243.9v2.5"/>
</g>
<circle cx="73.8" cy="254" r=".5" fill="#f0f"/>
<circle cx="73.8" cy="254" r=".5" fill="none" stroke="#f0f" stroke-width=".25"/>
<path d="M73.8 223.5h.1M73.8 223.5h40.7M73.8 223.5v7.7M109.4 233.7h.1M114.5 223.5h.1M114.5 223.5v10.2h-5.1" fill="none" stroke="#800040" stroke-width=".25"/>
<circle cx="73.8" cy="231.1" r=".5" fill="#f0f"/>
<circle cx="73.8" cy="231.1" r=".5" fill="none" stroke="#f0f" stroke-width=".25"/>
<g fill="none" stroke="#800040" stroke-width=".25">
<path d="M68.8 233.7h.1M68.8 236.2h.1M68.8 238.8h.1M68.8 233.7h7.6M68.8 236.2h7.6M68.8 238.8h7.6M109.4 231.2h.1M109.4 238.8h.1M109.4 238.8h7.6M111.9 221h.1M111.9 221v10.2h-2.5M68.8 241.3h.1"/>
<path d="M68.8 246.4h.1M68.8 251.5h.1M68.8 243.9h.1M68.8 248.9h.1M68.8 241.3h7.6M68.8 246.4h7.6M68.8 251.5h7.6M68.8 243.9h7.6M68.8 248.9h7.6M109.4 254h.1M109.4 251.5h.1M109.4 248.9h.1"/>
<path d="M109.4 243.9h.1M109.4 246.4h.1M109.4 241.3h.1M109.4 241.3h7.6M109.4 246.4h7.6M109.4 251.5h7.6M109.4 243.9h7.6M109.4 248.9h7.6M109.4 254h7.6"/>
</g>
<circle cx="271.9" cy="139.7" r=".5" fill="#f0f"/>
<circle cx="271.9" cy="139.7" r=".5" fill="none" stroke="#f0f" stroke-width=".25"/>
<circle cx="271.9" cy="137.2" r=".5" fill="#f0f"/>
<circle cx="271.9" cy="137.2" r=".5" fill="none" stroke="#f0f" stroke-width=".25"/>
<circle cx="350.7" cy="134.6" r=".5" fill="#f0f"/>
<circle cx="350.7" cy="134.6" r=".5" fill="none" stroke="#f0f" stroke-width=".25"/>
<circle cx="271.9" cy="149.9" r=".5" fill="#f0f"/>
<circle cx="271.9" cy="149.9" r=".5" fill="none" stroke="#f0f" stroke-width=".25"/>
<circle cx="271.9" cy="147.3" r=".5" fill="#f0f"/>
<circle cx="271.9" cy="147.3" r=".5" fill="none" stroke="#f0f" stroke-width=".25"/>
<circle cx="271.9" cy="144.8" r=".5" fill="#f0f"/>
<circle cx="271.9" cy="144.8" r=".5" fill="none" stroke="#f0f" stroke-width=".25"/>
<circle cx="271.9" cy="142.2" r=".5" fill="#f0f"/>
<circle cx="271.9" cy="142.2" r=".5" fill="none" stroke="#f0f" stroke-width=".25"/>
<circle cx="266.9" cy="228.6" r=".5" fill="#f0f"/>
<circle cx="266.9" cy="228.6" r=".5" fill="none" stroke="#f0f" stroke-width=".25"/>
<circle cx="71.3" cy="66" r=".5" fill="#f0f"/>
<circle cx="71.3" cy="66" r=".5" fill="none" stroke="#f0f" stroke-width=".25"/>
<circle cx="71.3" cy="43.2" r=".5" fill="#f0f"/>
<circle cx="71.3" cy="43.2" r=".5" fill="none" stroke="#f0f" stroke-width=".25"/>
<circle cx="73.8" cy="162.6" r=".5" fill="#f0f"/>
<circle cx="73.8" cy="162.6" r=".5" fill="none" stroke="#f0f" stroke-width=".25"/>
<circle cx="73.8" cy="139.7" r=".5" fill="#f0f"/>
<circle cx="73.8" cy="139.7" r=".5" fill="none" stroke="#f0f" stroke-width=".25"/>
<circle cx="73.8" cy="254" r=".5" fill="#f0f"/>
<circle cx="73.8" cy="254" r=".5" fill="none" stroke="#f0f" stroke-width=".25"/>
<circle cx="73.8" cy="231.1" r=".5" fill="#f0f"/>
<circle cx="73.8" cy="231.1" r=".5" fill="none" stroke="#f0f" stroke-width=".25"/>
<g font-size="2.3">
<text x="127.2" y="19.9">2V5</text>
<text x="106.9" y="30">2V5</text>
<text x="153.6" y="32">jtag0_tms_in</text>
<text x="171.4" y="32">jtag0_tck_in</text>
<text x="45.1" y="46.5">jtag0_tms_in</text>
<text x="78.4" y="45.2">2</text>
<text x="78.4" y="42.7">1</text>
<text x="78.4" y="47.8">3</text>
<text x="101" y="47.8">18</text>
<text x="101" y="45.2">19</text>
<text x="101" y="42.7">20</text>
<text x="45.1" y="49.1">jtag0_tck</text>
<text x="45.1" y="51.6">jtag0_tms_in</text>
<text x="78.4" y="50.3">4</text>
<text x="78.4" y="52.8">5</text>
<text x="101" y="52.8">16</text>
<text x="101" y="50.3">17</text>
<text x="122.1" y="48.8">jtag0_tms</text>
<text x="122.1" y="51.4">jtag0_tck_in</text>
<text x="122.1" y="53.9">jtag0_tms</text>
<text x="45.1" y="54.1">jtag0_tck</text>
<text x="45.1" y="59.2">jtag0_tck</text>
<text x="45.1" y="56.7">jtag0_tms_in</text>
<text x="78.4" y="55.4">6</text>
<text x="78.4" y="57.9">7</text>
<text x="101" y="57.9">14</text>
<text x="101" y="55.4">15</text>
<text x="122.1" y="56.4">jtag0_tck_in</text>
<text x="122.1" y="59">jtag0_tms</text>
<text x="304.5" y="55.4">1</text>
<text x="304.5" y="57.9">3</text>
<text x="319.5" y="55.4">2</text>
<text x="319.5" y="57.9">4</text>
<text x="45.1" y="64.3">jtag0_tck</text>
<text x="45.1" y="61.8">jtag0_tms_in</text>
<text x="77.1" y="65.5">10</text>
<text x="78.4" y="60.5">8</text>
<text x="78.4" y="63">9</text>
<text x="101" y="63">12</text>
<text x="101" y="65.5">11</text>
<text x="101" y="60.5">13</text>
<text x="122.1" y="64.1">jtag0_tms</text>
<text x="122.1" y="61.5">jtag0_tck_in</text>
<text x="263.3" y="64.1">pmbus_ctrl</text>
<text x="304.5" y="60.5">5</text>
<text x="304.5" y="63">7</text>
<text x="304.5" y="65.5">9</text>
<text x="319.5" y="60.5">6</text>
<text x="319.5" y="63">8</text>
<text x="319.5" y="65.5">10</text>
<text x="350.2" y="64.1">pmbus_alert</text>
<text x="122.1" y="66.6">jtag0_tck_in</text>
<text x="155.1" y="68.1">jtag0_tms</text>
<text x="172.9" y="68.1">jtag0_tck</text>
<text x="263.3" y="66.6">pmbus_clk</text>
<text x="351.5" y="66.6">pmbus_data</text>
<text x="348.2" y="113.8">1V8</text>
<text x="129.7" y="116.4">2V5</text>
<text x="109.4" y="126.5">2V5</text>
<text x="156.1" y="128.6">jtag1_tms_in</text>
<text x="173.9" y="128.6">jtag1_tck_in</text>
<text x="281.6" y="134.1">1</text>
<text x="281.6" y="136.7">3</text>
<text x="296.6" y="134.1">2</text>
<text x="296.6" y="136.7">4</text>
<text x="325.8" y="138">jtag3_tms</text>
<text x="47.7" y="143">jtag1_tms_in</text>
<text x="81" y="141.7">2</text>
<text x="81" y="139.2">1</text>
<text x="103.6" y="141.7">19</text>
<text x="103.6" y="139.2">20</text>
<text x="281.6" y="139.2">5</text>
<text x="281.6" y="141.7">7</text>
<text x="296.6" y="139.2">6</text>
<text x="296.6" y="141.7">8</text>
<text x="325.8" y="140.5">jtag3_tck</text>
<text x="325.8" y="143">jtag3_tdo</text>
<text x="47.7" y="145.6">jtag1_tck</text>
<text x="47.7" y="148.1">jtag1_tms_in</text>
<text x="81" y="146.8">4</text>
<text x="81" y="144.3">3</text>
<text x="81" y="149.4">5</text>
<text x="103.6" y="149.4">16</text>
<text x="103.6" y="144.3">18</text>
<text x="103.6" y="146.8">17</text>
<text x="124.6" y="145.3">jtag1_tms</text>
<text x="124.6" y="147.9">jtag1_tck_in</text>
<text x="280.3" y="146.8">11</text>
<text x="280.3" y="149.4">13</text>
<text x="281.6" y="144.3">9</text>
<text x="296.6" y="144.3">10</text>
<text x="296.6" y="146.8">12</text>
<text x="296.6" y="149.4">14</text>
<text x="325.8" y="145.6">jtag3_tdi</text>
<text x="47.7" y="150.7">jtag1_tck</text>
<text x="47.7" y="153.2">jtag1_tms_in</text>
<text x="47.7" y="155.7">jtag1_tck</text>
<text x="81" y="151.9">6</text>
<text x="81" y="154.4">7</text>
<text x="103.6" y="154.4">14</text>
<text x="103.6" y="151.9">15</text>
<text x="124.6" y="150.4">jtag1_tms</text>
<text x="124.6" y="153">jtag1_tck_in</text>
<text x="124.6" y="155.5">jtag1_tms</text>
<text x="47.7" y="158.3">jtag1_tms_in</text>
<text x="47.7" y="160.8">jtag1_tck</text>
<text x="81" y="157">8</text>
<text x="81" y="159.5">9</text>
<text x="103.6" y="159.5">12</text>
<text x="103.6" y="157">13</text>
<text x="124.6" y="158">jtag1_tck_in</text>
<text x="124.6" y="160.6">jtag1_tms</text>
<text x="79.7" y="162.1">10</text>
<text x="103.6" y="162.1">11</text>
<text x="124.6" y="163.1">jtag1_tck_in</text>
<text x="157.7" y="164.6">jtag1_tms</text>
<text x="175.4" y="164.6">jtag1_tck</text>
<text x="129.7" y="207.8">2V5</text>
<text x="264.3" y="205.3">mcu_3v3</text>
<text x="109.4" y="218">2V5</text>
<text x="156.1" y="220">jtag2_tms_in</text>
<text x="173.9" y="220">jtag2_tck_in</text>
<text x="81" y="233.2">2</text>
<text x="81" y="230.6">1</text>
<text x="103.6" y="233.2">19</text>
<text x="103.6" y="230.6">20</text>
<text x="270.9" y="231.7">ipmi_icsp_mosi</text>
<text x="304.5" y="228.1">2</text>
<text x="304.5" y="230.6">4</text>
<text x="304.5" y="233.2">6</text>
<text x="316.9" y="228.1">1</text>
<text x="316.9" y="230.6">3</text>
<text x="316.9" y="233.2">5</text>
<text x="338" y="231.7">ipmi_icsp_sck</text>
<text x="338" y="229.2">ipmi_icsp_miso</text>
<text x="47.7" y="234.5">jtag2_tms_in</text>
<text x="47.7" y="237">jtag2_tck</text>
<text x="47.7" y="239.6">jtag2_tms_in</text>
<text x="81" y="238.3">4</text>
<text x="81" y="235.7">3</text>
<text x="103.6" y="235.7">18</text>
<text x="103.6" y="238.3">17</text>
<text x="124.6" y="236.8">jtag2_tms</text>
<text x="124.6" y="239.3">jtag2_tck_in</text>
<text x="338.5" y="234.5">ipmi_icsp_resetn</text>
<text x="47.7" y="242.1">jtag2_tck</text>
<text x="47.7" y="244.6">jtag2_tms_in</text>
<text x="81" y="243.3">6</text>
<text x="81" y="240.8">5</text>
<text x="81" y="245.9">7</text>
<text x="103.6" y="245.9">14</text>
<text x="103.6" y="240.8">16</text>
<text x="103.6" y="243.3">15</text>
<text x="124.6" y="241.9">jtag2_tms</text>
<text x="124.6" y="244.4">jtag2_tck_in</text>
<text x="47.7" y="247.2">jtag2_tck</text>
<text x="47.7" y="249.7">jtag2_tms_in</text>
<text x="81" y="248.4">8</text>
<text x="81" y="251">9</text>
<text x="103.6" y="251">12</text>
<text x="103.6" y="248.4">13</text>
<text x="124.6" y="246.9">jtag2_tms</text>
<text x="124.6" y="249.5">jtag2_tck_in</text>
<text x="47.7" y="252.3">jtag2_tck</text>
<text x="79.7" y="253.5">10</text>
<text x="103.6" y="253.5">11</text>
<text x="124.6" y="252">jtag2_tms</text>
<text x="124.6" y="254.6">jtag2_tck_in</text>
<text x="157.7" y="256.1">jtag2_tms</text>
<text x="175.4" y="256.1">jtag2_tck</text>
<text x="348.4" y="274.9">IFLEX board v.1.00.00, In2H2 / Nearist Inc.</text>
<text x="326.1" y="278.7">Title</text>
<text x="327.8" y="281.5">Breakout and service card</text>
<text x="326.1" y="286.3">Size</text>
<text x="336.2" y="286.3">Document Number</text>
<text x="409.9" y="286.3">Rev</text>
<text x="326.1" y="293.9">Date:</text>
<text x="328.6" y="288.8">A3</text>
<text x="336.2" y="288.8">Designed: L. Minati, Checked: R. Brown, M. Fandrich, M. McCormick</text>
<text x="339.3" y="293.9">Wednesday, May 31, 2017</text>
<text x="376.9" y="293.9">Sheet</text>
<text x="389.6" y="293.9">2</text>
<text x="397.2" y="293.9">of</text>
<text x="404.8" y="293.9">2</text>
<text x="412.4" y="288.8">00</text>
</g>
<g font-size="2.3" fill="#000080">
<text x="122.1" y="27.5">C7</text>
<text x="81.5" y="35.1">U1</text>
<text x="122.1" y="30">1uF</text>
<text x="155.1" y="47.3">R7</text>
<text x="172.9" y="47.3">R8</text>
<text x="307.5" y="47.8">J15</text>
<text x="155.1" y="50.3">DNP</text>
<text x="172.9" y="50.3">DNP</text>
<text x="307.5" y="50.3">STRIP P2.54mm 5X2</text>
<text x="81.5" y="73.2">SN74LVC244ADWR</text>
<text x="124.6" y="124">C8</text>
<text x="345.6" y="123.5">R9</text>
<text x="84" y="131.6">U2</text>
<text x="124.6" y="126.5">1uF</text>
<text x="284.7" y="129.1">J16</text>
<text x="345.6" y="126.5">2R7</text>
<text x="157.7" y="143.8">R10</text>
<text x="175.4" y="143.8">R11</text>
<text x="343.1" y="141.8">C9</text>
<text x="157.7" y="146.9">DNP</text>
<text x="175.4" y="146.9">DNP</text>
<text x="338" y="144.1">10uF 10v</text>
<text x="284.7" y="157">87832-1420</text>
<text x="84" y="169.7">SN74LVC244ADWR</text>
<text x="124.6" y="215.4">C11</text>
<text x="124.6" y="218">1uF</text>
<text x="261.8" y="217.5">R12</text>
<text x="261.8" y="220.5">2R7</text>
<text x="307.5" y="220.5">J17</text>
<text x="84" y="223.1">U3</text>
<text x="157.7" y="235.2">R13</text>
<text x="157.7" y="238.3">DNP</text>
<text x="175.4" y="235.2">R14</text>
<text x="175.4" y="238.3">DNP</text>
<text x="254.2" y="238">10uF 10v</text>
<text x="259.3" y="235.8">C10</text>
<text x="307.5" y="243.4">HEADER 3X2</text>
<text x="84" y="261.2">SN74LVC244ADWR</text>
</g>
<g font-size="2.3" fill="#004080">
<text x="82.7" y="46.8">1A1</text>
<text x="82.7" y="44.2">1OE</text>
<text x="93.1" y="44.2">VCC</text>
<text x="93.4" y="46.8">2OE</text>
<text x="82.7" y="51.9">1A2</text>
<text x="82.7" y="49.3">2Y4</text>
<text x="93.9" y="51.9">2A4</text>
<text x="93.9" y="49.3">1Y1</text>
<text x="82.7" y="56.9">1A3</text>
<text x="82.7" y="54.4">2Y3</text>
<text x="82.7" y="59.5">2Y2</text>
<text x="93.9" y="56.9">2A3</text>
<text x="93.9" y="59.5">1Y3</text>
<text x="93.9" y="54.4">1Y2</text>
<text x="82.7" y="62">1A4</text>
<text x="82.7" y="64.6">2Y1</text>
<text x="93.9" y="62">2A2</text>
<text x="93.9" y="64.6">1Y4</text>
<text x="82.7" y="67.1">GND</text>
<text x="93.9" y="67.1">2A1</text>
<text x="85.3" y="143.3">1A1</text>
<text x="85.3" y="140.8">1OE</text>
<text x="95.7" y="140.8">VCC</text>
<text x="95.9" y="143.3">2OE</text>
<text x="85.3" y="148.4">1A2</text>
<text x="85.3" y="145.8">2Y4</text>
<text x="96.4" y="148.4">2A4</text>
<text x="96.5" y="145.8">1Y1</text>
<text x="85.3" y="153.5">1A3</text>
<text x="85.3" y="150.9">2Y3</text>
<text x="85.3" y="156">2Y2</text>
<text x="96.4" y="153.5">2A3</text>
<text x="96.5" y="156">1Y3</text>
<text x="96.5" y="150.9">1Y2</text>
<text x="85.3" y="158.5">1A4</text>
<text x="85.3" y="161.1">2Y1</text>
<text x="96.4" y="158.5">2A2</text>
<text x="96.5" y="161.1">1Y4</text>
<text x="85.3" y="163.6">GND</text>
<text x="96.4" y="163.6">2A1</text>
<text x="85.3" y="232.2">1OE</text>
<text x="95.7" y="232.2">VCC</text>
<text x="85.3" y="234.7">1A1</text>
<text x="85.3" y="239.8">1A2</text>
<text x="85.3" y="237.3">2Y4</text>
<text x="95.9" y="234.7">2OE</text>
<text x="96.4" y="239.8">2A4</text>
<text x="96.5" y="237.3">1Y1</text>
<text x="85.3" y="244.9">1A3</text>
<text x="85.3" y="242.4">2Y3</text>
<text x="96.4" y="244.9">2A3</text>
<text x="96.5" y="242.4">1Y2</text>
<text x="85.3" y="250">1A4</text>
<text x="85.3" y="247.4">2Y2</text>
<text x="96.4" y="250">2A2</text>
<text x="96.5" y="247.4">1Y3</text>
<text x="85.3" y="252.5">2Y1</text>
<text x="85.3" y="255.1">GND</text>
<text x="96.4" y="255.1">2A1</text>
<text x="96.5" y="252.5">1Y4</text>
</g>
<g font-size="1.8">
<text x="44.2" y="1.9">5</text>
<text x="127.1" y="1.9">4</text>
<text x="210.1" y="1.9">3</text>
<text x="293" y="1.9">2</text>
<text x="376" y="1.9">1</text>
<text x=".8" y="40.7">D</text>
<text x="418.1" y="40.7">D</text>
<text x=".8" y="113.6">C</text>
<text x="418.1" y="113.6">C</text>
<text x=".8" y="186.6">B</text>
<text x="418.1" y="186.6">B</text>
<text x=".8" y="259.5">A</text>
<text x="418.1" y="259.5">A</text>
<text x="44.2" y="296.3">5</text>
<text x="127.1" y="296.3">4</text>
<text x="210.1" y="296.3">3</text>
<text x="293" y="296.3">2</text>
<text x="376" y="296.3">1</text>
</g>
</svg>
